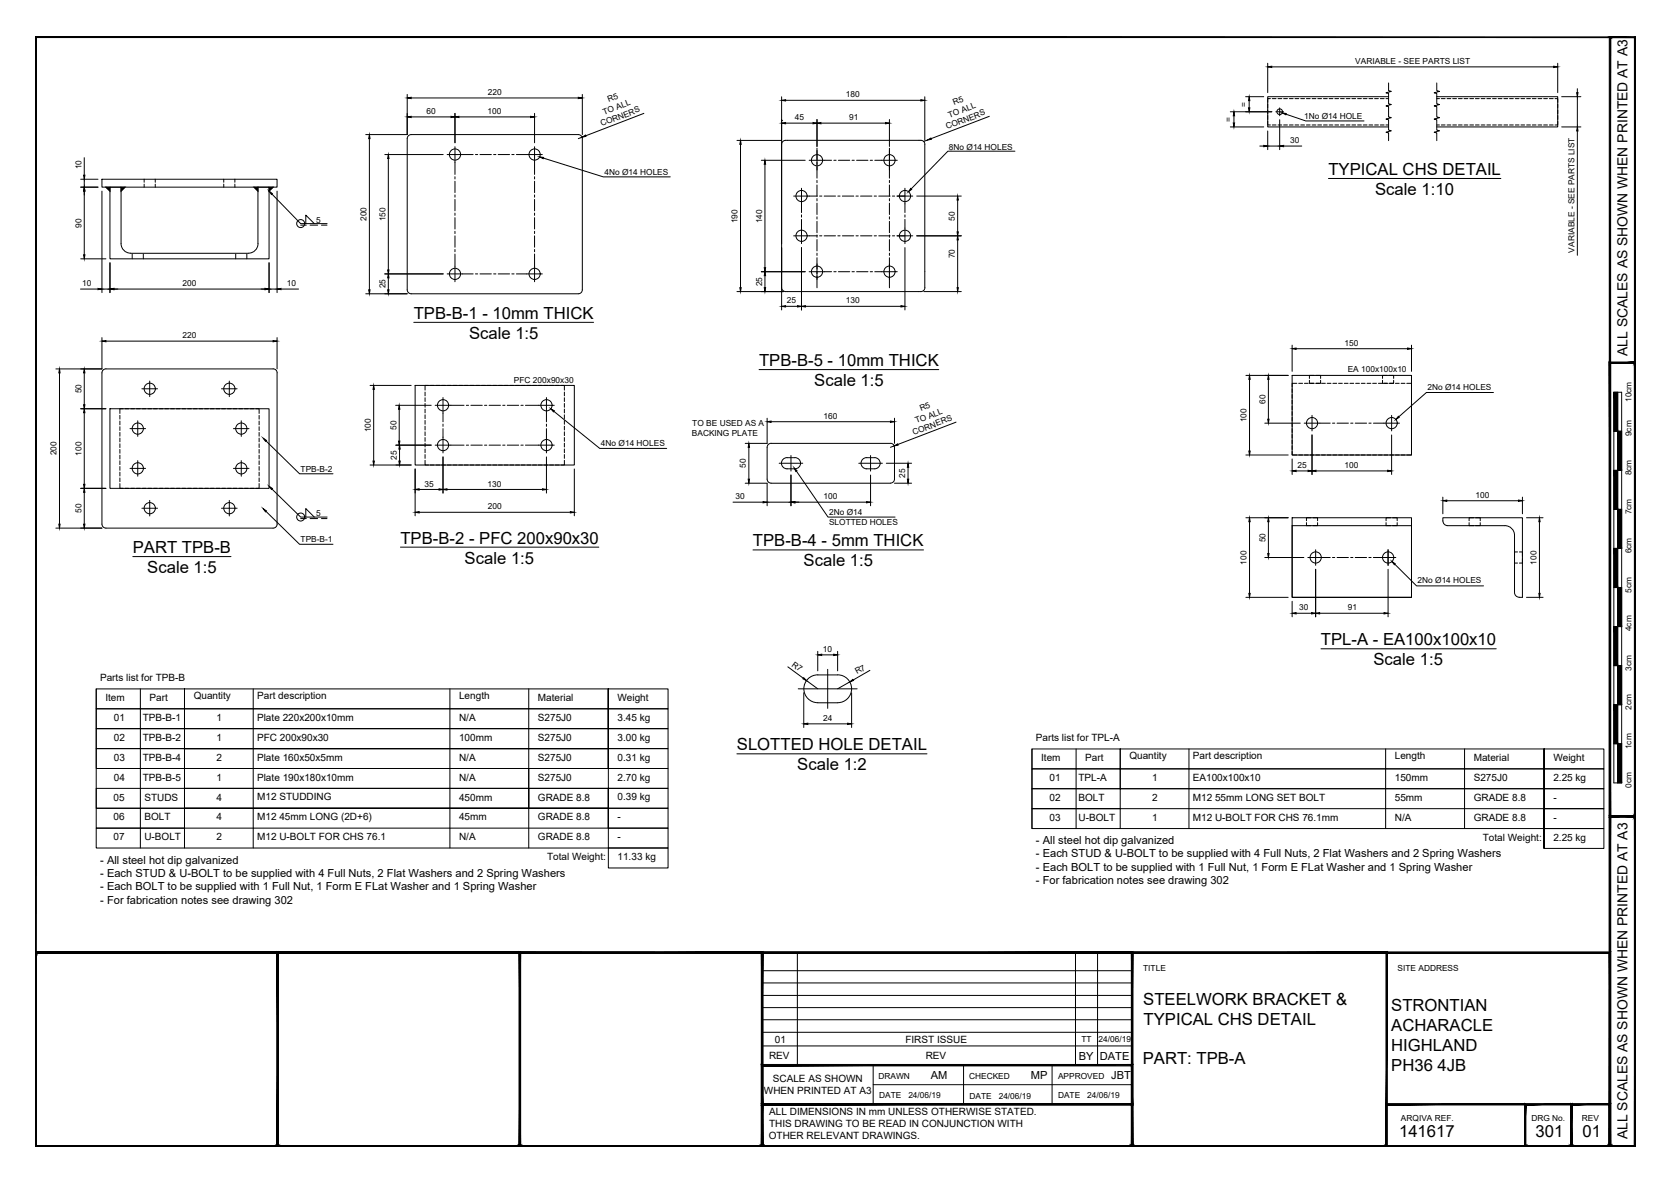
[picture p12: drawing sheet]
<svg xmlns="http://www.w3.org/2000/svg" width="420mm" height="297mm" viewBox="0 0 420 297" stroke-linecap="round" stroke-linejoin="round" font-family="sans-serif">
<!-- layer: PROPOSED OTHER USER 1 -->
<g fill="none" stroke="#000" stroke-width=".25">
<path d="M102.3 34.8v38a1.01 1.01 0 0 0 1 1h42a1.01 1.01 0 0 0 1-1v-38M102.3 34.8a1.01 1.01 0 0 1 1-1h42a1.01 1.01 0 0 1 1 1M196.4 30.3h.1M231.4 35.3h-34a1.01 1.01 0 0 0-1 1v36M231.4 35.3a1.01 1.01 0 0 1 1 1M232.4 36.3v36M348.9 24.3h-30.3v7.6h30.3M361 24.3h30.4v7.6h-30.4M25.6 45h44v2h-44zM26.6 47l1 1M31.4 47l-1 1M63.8 47l1 1"/>
<path d="M68.6 47l-1 1M32.8 63.6a2.4 2.4 0 0 1-2.4-2.4v-14.2h-2.8v18h40v-18h-2.8v14.2a2.36 2.36 0 0 1-2.4 2.4h-29.6M196.4 72.3a1.01 1.01 0 0 0 1 1h34M232.4 72.3a1.01 1.01 0 0 1-1 1M25.6 93.7v38a1.01 1.01 0 0 0 1 1h42M26.6 92.7h42M26.6 92.7a1.01 1.01 0 0 0-1 1M68.6 92.7a1.01 1.01 0 0 1 1 1M69.6 93.7v38M104.3 96.9h40v20h-40zM324.7 94.3h30v20h-30zM27.6 102.7h40v20h-40z"/>
<path d="M193.8 111.4h30M193.8 111.4a1.01 1.01 0 0 0-1 1v8a1.01 1.01 0 0 0 1 1M196.6 115.6l.3-.3a4.8 4.8 0 0 1 3.3-.2 1.41 1.41 0 0 1 1 1.5 1.41 1.41 0 0 1-1.4 1.2h-2a1.41 1.41 0 0 1-1.3-.8 1.41 1.41 0 0 1 .1-1.4zM217.8 115h2a1.41 1.41 0 0 1 1.4 1.4 1.41 1.41 0 0 1-1.4 1.4h-2M217.8 115a1.41 1.41 0 0 0-1.4 1.4 1.41 1.41 0 0 0 1.4 1.4M223.8 111.4a1.01 1.01 0 0 1 1 1v8a1.01 1.01 0 0 1-1 1h-30M69.6 131.7a1.01 1.01 0 0 1-1 1M324.7 130.1h30v20h-30zM324.7 132.1h30v18h-30zM362.6 130.9a1.2 1.2 0 0 0 1.2 1.2h14.4a2.4 2.4 0 0 1 2.4 2.4v14.4a1.45 1.45 0 0 0 2 1.2v-20h-20v.8M205.5 169.6h5M205.5 169.6a3.5 3.5 0 0 0-3.5 3.5 3.5 3.5 0 0 0 3.5 3.5h5a3.5 3.5 0 0 0 3.5-3.5 3.5 3.5 0 0 0-3.5-3.5"/>
<circle cx="114.3" cy="38.8" r="1.41"/>
<circle cx="134.3" cy="38.8" r="1.41"/>
<circle cx="321.6" cy="28.1" r=".71"/>
<circle cx="201.4" cy="49.3" r="1.41"/>
<circle cx="201.4" cy="59.3" r="1.41"/>
<circle cx="205.3" cy="40.3" r="1.41"/>
<circle cx="223.5" cy="40.3" r="1.41"/>
<circle cx="227.4" cy="49.3" r="1.41"/>
<circle cx="227.4" cy="59.3" r="1.41"/>
<circle cx="114.3" cy="68.8" r="1.41"/>
<circle cx="134.3" cy="68.8" r="1.41"/>
<circle cx="205.3" cy="68.3" r="1.41"/>
<circle cx="223.5" cy="68.3" r="1.41"/>
<circle cx="37.6" cy="97.7" r="1.41"/>
<circle cx="57.6" cy="97.7" r="1.41"/>
<circle cx="34.6" cy="107.7" r="1.41"/>
<circle cx="34.6" cy="117.7" r="1.41"/>
<circle cx="60.6" cy="117.7" r="1.41"/>
<circle cx="60.6" cy="107.7" r="1.41"/>
<circle cx="111.3" cy="101.8" r="1.41"/>
<circle cx="111.3" cy="111.9" r="1.41"/>
<circle cx="137.3" cy="101.8" r="1.41"/>
<circle cx="137.3" cy="111.9" r="1.41"/>
<circle cx="329.7" cy="106.3" r="1.41"/>
<circle cx="349.7" cy="106.3" r="1.41"/>
<circle cx="37.6" cy="127.7" r="1.41"/>
<circle cx="57.6" cy="127.7" r="1.41"/>
<circle cx="330.6" cy="140.1" r="1.41"/>
<circle cx="348.8" cy="140.1" r="1.41"/>
</g>
<!-- layer: PROPOSED OTHER USER 1 - HIDDEN -->
<g fill="none" stroke="#000" stroke-width=".25">
<path d="M116.3 38.8h2.6M119.5 38.8h.5M120.6 38.8h2.9M124 38.8h.6M125.2 38.8h2.8M128.6 38.8h.6M129.8 38.8h2.6M205.3 37.2v3M223.5 37.2v3M318.6 30.5v.9h.6M318.6 26.2v.9M318.6 27.6v1"/>
<path d="M318.6 29v1M319.2 24.8h-.6v.9M319.7 31.4h1M319.7 24.8h1M321.1 31.4h1M321.1 24.8h1M322.6 31.4h.9M322.6 24.8h.9M324 31.4h1M324 24.8h1M325.4 31.4h1M325.4 24.8h1"/>
<path d="M326.9 31.4h.9M326.9 24.8h.9M328.3 31.4h.9M328.3 24.8h.9M329.7 31.4h1M329.7 24.8h1M331.1 31.4h1M331.1 24.8h1M332.6 31.4h.9M332.6 24.8h.9M334 31.4h.9M334 24.8h.9"/>
<path d="M335.4 31.4h1M335.4 24.8h1M336.9 31.4h.9M336.9 24.8h.9M338.3 31.4h.9M338.3 24.8h.9M339.7 31.4h1M339.7 24.8h1M341.2 31.4h.9M341.2 24.8h.9M342.6 31.4h.9M342.6 24.8h.9"/>
<path d="M344 31.4h1M344 24.8h1M345.4 31.4h1M345.4 24.8h1M346.9 31.4h.9M346.9 24.8h.9M348.3 31.4h.6M348.3 24.8h.6M361 31.4h.7M361 24.8h.7M362.2 31.4h.9M362.2 24.8h.9"/>
<path d="M363.6 31.4h1M363.6 24.8h1M365 31.4h1M365 24.8h1M366.5 31.4h.9M366.5 24.8h.9M367.9 31.4h1M367.9 24.8h1M369.3 31.4h1M369.3 24.8h1M370.8 31.4h.9M370.8 24.8h.9"/>
<path d="M372.2 31.4h1M372.2 24.8h1M373.6 31.4h1M373.6 24.8h1M375.1 31.4h.9M375.1 24.8h.9M376.5 31.4h.9M376.5 24.8h.9M377.9 31.4h1M377.9 24.8h1M379.3 31.4h1M379.3 24.8h1"/>
<path d="M380.8 31.4h.9M380.8 24.8h.9M382.2 31.4h.9M382.2 24.8h.9M383.6 31.4h1M383.6 24.8h1M385 31.4h1M385 24.8h1M386.5 31.4h.9M386.5 24.8h.9M387.9 31.4h1M387.9 24.8h1"/>
<path d="M389.3 31.4h1M389.3 24.8h1M390.8 24.8h.6v.9M391.4 30.5v.9h-.6M391.4 26.2v.9M391.4 27.6v1M391.4 29v1M36.2 45v.8M36.2 46.3v.7M39 45v.8M39 46.3v.7M56.2 45v.8"/>
<path d="M56.2 46.3v.7M59 45v.8M59 46.3v.7M114.3 40.8v3M114.3 44.4v.6M114.3 45.6v2.8M114.3 49v.6M114.3 50.1v2.9M114.3 53.6v.5M114.3 54.7v2.9M114.3 58.1v.6M114.3 59.3v2.8"/>
<path d="M134.3 40.8v3M134.3 44.4v.6M134.3 45.6v2.8M134.3 49v.6M134.3 50.1v2.9M134.3 53.6v.5M134.3 54.7v2.9M134.3 58.1v.6M134.3 59.3v2.8M201.4 51.2v2.2M201.4 54v.6M201.4 55.1v2.2"/>
<path d="M203.4 49.3h2M203.4 59.3h2M205.3 40.8v.5M205.3 41.9v2.9M205.3 45.3v.6M205.3 46.5v2.8M205.3 49.9v.6M205.3 51.1v2.8M205.3 54.5v.6M205.3 55.6v2.9M205.3 59.1v.5M206 49.3h.5"/>
<path d="M206 59.3h.5M207.1 49.3h2.9M207.1 59.3h2.9M207.3 40.3h1.7M209.5 40.3h.6M210.5 49.3h.6M210.5 59.3h.6M210.7 40.3h2.8M211.7 49.3h2.8M211.7 59.3h2.8M214.1 40.3h.6M215.1 49.3h.6"/>
<path d="M215.1 59.3h.6M215.3 40.3h2.8M216.2 49.3h2.9M216.2 59.3h2.9M218.7 40.3h.6M219.7 49.3h.5M219.7 59.3h.5M219.8 40.3h1.7M220.8 49.3h2.9M220.8 59.3h2.9M223.5 40.8v.5M223.5 41.9v2.9"/>
<path d="M223.5 45.3v.6M223.5 46.5v2.8M223.5 49.9v.6M223.5 51.1v2.8M223.5 54.5v.6M223.5 55.6v2.9M223.5 59.1v.5M224.2 49.3h.6M224.2 59.3h.6M225.4 49.3h2M225.4 59.3h2M227.4 51.2v2.2"/>
<path d="M227.4 54v.6M227.4 55.1v2.2M33.2 63.8v1.2M36 63.8v1.2M59.2 63.8v1.2M62 63.8v1.2M114.3 62.7v.6M114.3 63.8v3.1M116.3 68.8h2.6M119.5 68.8h.5M120.6 68.8h2.9M124 68.8h.6"/>
<path d="M125.2 68.8h2.8M128.6 68.8h.6M129.8 68.8h2.6M134.3 62.7v.6M134.3 63.8v3.1M205.3 60.2v2.9M205.3 63.6v.6M205.3 64.8v2.8M205.3 68.2v.6M205.3 69.3v3M207.3 68.3h1.7M209.5 68.3h.6"/>
<path d="M210.7 68.3h2.8M214.1 68.3h.6M215.3 68.3h2.8M218.7 68.3h.6M219.8 68.3h1.7M223.5 60.2v2.9M223.5 63.6v.6M223.5 64.8v2.8M223.5 68.2v.6M223.5 69.3v3M106.8 98.5v1M106.8 99.9v1"/>
<path d="M107.7 96.9h-.9v1.1M108.1 96.9h1M109.6 96.9h.9M111 96.9h.9M112.4 96.9h1M113.8 96.9h1M115.3 96.9h.9M116.7 96.9h1M118.1 96.9h1M119.6 96.9h.9M121 96.9h.9M122.4 96.9h1"/>
<path d="M123.9 96.9h.9M125.3 96.9h.9M126.7 96.9h1M128.1 96.9h1M129.6 96.9h.9M131 96.9h.9M132.4 96.9h1M133.8 96.9h1M135.3 96.9h.9M136.7 96.9h1M138.1 96.9h1M139.6 96.9h.9"/>
<path d="M141 96.9h.8v1.1M141.8 98.5v1M141.8 99.9v1M324.7 97.7v1M324.7 99.1v1M325.9 96.3h-1.2v.9M326.4 96.3h.9M327.8 96.3h.9M329 95.6v.7h1.2M330.2 94.3h-1.2v.8M330.7 96.3h.9M330.7 94.3h1.2v.8"/>
<path d="M331.9 95.6v.7h-1.2M332.1 96.3h.9M333.5 96.3h1M334.9 96.3h1M336.4 96.3h.9M337.8 96.3h1M339.2 96.3h1M340.7 96.3h.9M342.1 96.3h.9M343.5 96.3h1M344.9 96.3h1M346.4 96.3h.9"/>
<path d="M347.4 95.6v.7h1.3M348.6 94.3h-1.2v.8M349 94.3h1.2v.8M349.2 96.3h1M350.2 95.6v.7h-1.2M350.7 96.3h.9M352.1 96.3h.9M353.5 96.3h1.2v.9M354.7 97.7v1M354.7 99.1v1M30.1 104.4v.9M30.1 105.8v1"/>
<path d="M30.1 107.2v1M30.1 108.7v.9M30.1 110.1v.9M30.1 111.5v1M30.1 112.9v1M30.1 114.4v.9M30.1 115.8v1M30.1 117.2v1M30.1 118.7v.9M31 102.7h-.9v1.2M31.4 102.7h1M32.9 102.7h.9"/>
<path d="M34.3 102.7h.9M35.7 102.7h1M37.2 102.7h.9M38.6 102.7h.9M40 102.7h1M41.4 102.7h1M42.9 102.7h.9M44.3 102.7h.9M45.7 102.7h1M47.1 102.7h1M48.6 102.7h.9M50 102.7h1"/>
<path d="M51.4 102.7h1M52.9 102.7h.9M54.3 102.7h1M55.7 102.7h1M57.2 102.7h.9M58.6 102.7h.9M60 102.7h1M61.4 102.7h1M62.9 102.7h.9M64.3 102.7h.8v1.2M65.1 104.4v.9M65.1 105.8v1"/>
<path d="M65.1 107.2v1M65.1 108.7v.9M65.1 110.1v.9M65.1 111.5v1M65.1 112.9v1M65.1 114.4v.9M65.1 115.8v1M65.1 117.2v1M65.1 118.7v.9M106.8 115.7v1.2h.9M106.8 101.4v.9M106.8 102.8v1"/>
<path d="M106.8 104.2v1M106.8 105.7v.9M106.8 107.1v1M106.8 108.5v1M106.8 110v.9M106.8 111.4v.9M106.8 112.8v1M106.8 114.2v1M108.1 116.9h1M109.6 116.9h.9M111 116.9h.9M111.3 103.8v2.2"/>
<path d="M111.3 106.6v.5M111.3 107.7v2.2M112.4 116.9h1M113.3 101.9h3.3M113.3 111.9h3.3M113.8 116.9h1M115.3 116.9h.9M116.7 116.9h1M117.2 101.9h.6M117.2 111.9h.6M118.1 116.9h1M118.3 101.9h2.9"/>
<path d="M118.3 111.9h2.9M119.6 116.9h.9M121 116.9h.9M121.8 101.9h.5M121.8 111.9h.5M122.4 116.9h1M122.9 101.9h2.9M122.9 111.9h2.9M123.9 116.9h.9M125.3 116.9h.9M126.3 101.9h.6M126.3 111.9h.6"/>
<path d="M126.7 116.9h1M127.5 101.9h2.8M127.5 111.9h2.8M128.1 116.9h1M129.6 116.9h.9M130.9 101.9h.6M130.9 111.9h.6M131 116.9h.9M132 101.9h3.4M132 111.9h3.4M132.4 116.9h1M133.8 116.9h1"/>
<path d="M135.3 116.9h.9M136.7 116.9h1M137.3 103.8v2.2M137.3 106.6v.5M137.3 107.7v2.2M138.1 116.9h1M139.6 116.9h.9M141.8 115.7v1.2h-.8M141.8 101.4v.9M141.8 102.8v1M141.8 104.2v1M141.8 105.7v.9"/>
<path d="M141.8 107.1v1M141.8 108.5v1M141.8 110v.9M141.8 111.4v.9M141.8 112.8v1M141.8 114.2v1M324.7 113.4v.9h1.2M324.7 100.6v.9M324.7 102v1M324.7 103.4v1M324.7 104.9v.9M324.7 106.3v1"/>
<path d="M324.7 107.7v1M324.7 109.2v.9M324.7 110.6v.9M324.7 112v1M326.4 114.3h.9M327.8 114.3h.9M329.2 114.3h1M330.7 114.3h.9M331.7 106.3h2.6M332.1 114.3h.9M333.5 114.3h1M334.8 106.3h.6"/>
<path d="M334.9 114.3h1M336 106.3h2.8M336.4 114.3h.9M337.8 114.3h1M339.2 114.3h1M339.4 106.3h.6M340.6 106.3h2.8M340.7 114.3h.9M342.1 114.3h.9M343.5 114.3h1M344 106.3h.6M344.9 114.3h1"/>
<path d="M345.1 106.3h2.7M346.4 114.3h.9M347.8 114.3h.9M349.2 114.3h1M350.7 114.3h.9M352.1 114.3h.9M354.7 113.4v.9h-1.2M354.7 100.6v.9M354.7 102v1M354.7 103.4v1M354.7 104.9v.9M354.7 106.3v1"/>
<path d="M354.7 107.7v1M354.7 109.2v.9M354.7 110.6v.9M354.7 112v1M30.1 121.5v1.2h.9M30.1 120.1v1M31.4 122.7h1M32.9 122.7h.9M34.3 122.7h.9M35.7 122.7h1M37.2 122.7h.9M38.6 122.7h.9"/>
<path d="M40 122.7h1M41.4 122.7h1M42.9 122.7h.9M44.3 122.7h.9M45.7 122.7h1M47.1 122.7h1M48.6 122.7h.9M50 122.7h1M51.4 122.7h1M52.9 122.7h.9M54.3 122.7h1M55.7 122.7h1"/>
<path d="M57.2 122.7h.9M58.6 122.7h.9M60 122.7h1M61.4 122.7h1M62.9 122.7h.9M65.1 121.5v1.2h-.8M65.1 120.1v1M328.3 131.3v.8h1.2M329.5 130.1h-1.2v.8M329.9 130.1h1.2v.8M331.1 131.3v.8h-1.2M348.3 131.3v.8h1.2"/>
<path d="M349.5 130.1h-1.2v.8M349.9 130.1h1.2v.8M351.1 131.3v.8h-1.2M369.2 131.3v.8h1.1M370.3 130.1h-1.1v.8M370.8 130.1h1.2v.8M372 131.3v.8h-1.2M381.3 138.7h-.7v1.2M381.8 138.7h.8v1.2M332 140.1h2.3M334.8 140.1h.6M336 140.1h2.8"/>
<path d="M339.4 140.1h.6M340.6 140.1h2.8M344 140.1h.6M345.1 140.1h2.3M380.6 140.4v1.1h.7M382.6 140.4v1.1h-.8"/>
</g>
<!-- layer: TEXT AND DIMENSIONS -->
<g fill="none" stroke="#000" stroke-width=".25">
<path d="M318.6 15.9v7.4M319.6 16.8h70.8M391.4 15.9v7.4M21.2 39.6v4.4M92.8 34.8v38M96.7 38.8h14.7M97.6 39.8v28M102.3 23.7v10.1h-10.4M103.3 24.6h42M103.3 29.4h10M112.4 38.8h3.9M114.3 28.5v7.4"/>
<path d="M114.3 36.9v3.9M115.3 29.4h18M132.4 38.8h3.9M134.3 28.5v7.4M134.3 36.9v3.9M136.6 39.7l15 4.8h16.8M146.3 34.5l-1 .3M146.3 23.7v10.1M161.8 28.5l-14.6 5.6M185.2 35.3h11.1M186.1 36.3v36M196.4 24.3v37"/>
<path d="M197.4 30.9h6.9M197.4 25.2h34M205.3 30v6.8M205.3 37.8v4.9M206.3 30.9h16.2M223.5 30v6.8M223.5 37.8v4.9M232.4 24.3v11M233.1 35.2l-1 .4M248.6 29.2l-14.6 5.6M255 38h-16.8l-9.2 9.5M309.2 31.9h8.4"/>
<path d="M309.2 28.1h10.4M310.1 29.1v1.8M313 24.3h4.6M313.9 25.3v1.8M316.6 36.7h1M318.6 32.9v4.7M318.6 36.7h3M320.6 28.1h1.9M321.6 27.1v2M321.6 30.1v7.5M322.6 36.7h4.5M323.2 28.7l4.9 1.7h14.7"/>
<path d="M348.9 20.8v2l.7 .2-1.3 .3 .6 .2v2.6l.7 .2-1.3 .3 .6 .2v2.6l.7 .2-1.3 .3 .6 .2v2.6l.7 .2-1.3 .3 .6 .2v1.9M361 20.8v2l.7 .2-1.3 .3 .6 .2v2.6l.7 .2-1.3 .3 .6 .2v2.6l.7 .2-1.3 .3 .6 .2v2.6l.7 .2-1.3 .3 .6 .2v1.9M392.4 24.3h4.9M392.4 31.9h4.9M396.4 22.3v1M396.4 24.3v7.6M396.4 32.9v31.3M20.3 47h4.3M20.3 45h4.3M21.2 45v2M21.2 48v16M25.6 48v25.5"/>
<path d="M68.3 48.7l7.3 7.5h6.6M69.6 48v25.5M75.6 56.6h1.4M76.8 56.2v-2.1l2.2 2.1M77.9 56.6h1.9M80.8 56.6h1.4M191.3 40.3h11M192.2 41.3v26M199.4 59.3h4M199.4 49.3h4M201.4 47.3v3.9M201.4 57.3v3.9"/>
<path d="M203.3 40.3h4M221.5 40.3h4M225.5 59.3h3.9M225.5 49.3h3.9M227.4 47.3v3.9M227.4 57.3v3.9M230.4 59.3h11.2M230.4 49.3h11.2M240.7 50.3v8M333.8 44.9h43.4M20.2 72.6h4.4M20.3 65h6.3"/>
<path d="M25.6 72.6h2M27.6 66v7.5M28.6 72.6h38M67.6 72.6h2M67.6 66v7.5M70.6 72.6h4.4M91.9 73.8h10.4M96.7 68.8h14.7M97.6 69.8v3M112.4 68.8h3.9M114.3 66.9v3.9M132.4 68.8h3.9"/>
<path d="M134.3 66.9v3.9M185.2 73.3h11.7M191.3 68.3h11M192.2 69.3v3M196.4 62.2v15.7M197.4 77h3M201.4 62.2v15.7M202.4 77h24M203.3 68.3h4M205.3 66.3v3.9M221.5 68.3h4M223.5 66.3v3.9"/>
<path d="M227.4 62.2v15.7M232.2 73.3h9.4M240.7 60.3v12M15 93.7v38M21.2 93.7v8M25.6 84.8v7.9h-11.6M26.6 85.7h42M35.7 97.7h3.9M37.6 95.8v3.9M55.7 97.7h3.9M57.6 95.8v3.9M69.6 84.8v7.9"/>
<path d="M93 96.9h10.3M93.9 97.9v18M104 81h45.2M111.3 99.9v3.9M137.3 99.9v3.9M190.7 92.9h45.2M313.1 94.3h10.6M314 95.3v18M318.7 95.3v10M324.7 86.7v6.6M325.7 87.6h28M354.7 86.7v6.6"/>
<path d="M375.3 98.6h-16.9l-6.9 6.2M20.3 102.7h6.3M21.2 103.7v18M32.7 107.7h3.9M32.7 117.7h3.9M34.6 105.7v4M34.6 115.8v3.9M58.7 107.7h3.9M58.7 117.7h3.9M60.6 105.7v4M60.6 115.8v3.9M66.8 110.8l8.5 8.3h8.4"/>
<path d="M93 116.9h10.3M99.4 101.9h9M99.4 111.9h9M100.3 102.8v8M100.4 112.9v3M104.3 117.9v11.7M109.4 101.9h3.9M109.4 111.9h3.9M111.3 109.9v3.9M111.3 114.8v9.1M135.4 101.9h3.9M135.4 111.9h3.9"/>
<path d="M137.3 109.9v3.9M137.3 114.8v9.1M139.2 103.4l11.5 9.3h16.8M144.3 117.9v11.7M188.2 112.4v8M192.8 105.1v6.3h-5.5M193.8 106h30M195.8 116.4h5.9M198.8 114.5v3.9M198.8 119.4v7.7M200.1 118.4l8 11.5h16.8M215.8 116.4h5.9"/>
<path d="M218.8 114.5v3.9M218.8 119.4v7.7M222.7 116.4h6.4M224.7 112.1l-.9 .3M224.8 105.1v6.3M228.2 117.4v3M240.2 106.1l-14.6 5.6M313.1 114.3h10.6M317.8 106.3h8.9M324.7 115.3v3.9M325.7 118.3h3M327.7 106.3h4"/>
<path d="M329.7 104.4v3.9M329.7 109.3v9.9M330.7 118.3h18M347.8 106.3h3.9M349.7 104.4v3.9M349.7 109.3v9.9M14 132.7h11.6M20.3 122.7h6.3M21.2 123.7v8M33.4 139.9h24.6M35.7 127.7h3.9M37.6 125.8v3.9"/>
<path d="M55.7 127.7h3.9M57.6 125.8v3.9M66.8 128.5l8.5 8.3h8.4M68.3 122.9l7.3 7h6.6M75.6 130.3h1.4M76.8 129.9v-2.1l2.2 2.1M77.9 130.3h1.9M80.8 130.3h1.4M100.6 137.5h49.9M105.3 123h5M105.3 128.7h38M112.3 123h24"/>
<path d="M184.2 126.2h7.6M187.3 121.4h5.5v5.7M189.2 138.2h42.9M192.8 126.2h6M199.8 126.2h18M224.8 121.4h4.3M313.1 130.1h10.6M314 131.1v18M318.7 131.1v8M330.6 138.2v3.9M348.8 138.2v3.9M362.6 124.9v4.2"/>
<path d="M363.6 125.8h18M382.6 124.9v4.2M383.6 130.1h4.2M386.8 131.1v18M313.1 150.1h10.6M317.8 140.1h9.8M324.7 151.1v3.9M325.7 154.1h3.9M328.6 140.1h4M330.6 143.1v11.9M331.6 154.1h16.2M345.2 140.1h5.6"/>
<path d="M348.8 143.1v11.9M350.5 141.8l5.5 5.4h16.8M383.6 150.1h4.2M24.2 173.1v30M35.3 173.1v40M46.4 178.1h106.5M63.6 173.1v40M113.1 173.1v40M132.9 173.1v40M152.9 173.1h-106.5v5h-22.2v-5h22.2v10M152.9 178.1h-128.7v5h22.2M152.9 178.1v15"/>
<path d="M152.9 173.1v20M152.9 173.1h15v5h-15zM152.9 178.1h15v5h-15zM198 167.6l3.9 2.8M200.6 173.1h14.8M202 174.1v8.7M202.7 171l2.8 2.1M205.5 163.7v4.9M206.5 164.6h3M208 168.2v9.8M210.5 163.7v4.9M213.5 171.4l-3 1.7"/>
<path d="M214 174.1v8.7M218.6 168.5l-4.2 2.4M331.9 163h44.1M46.4 183.1v5h-22.2v-5h128.7M46.4 188.1h106.5h-106.5M46.4 188.1v25M46.4 198.1h106.5M46.4 183.1h106.5M46.4 188.1h106.5M152.9 198.1h-128.7v5h128.7M152.9 188.1h-128.7v5h22.2M152.9 183.1h15v5h-15z"/>
<path d="M152.9 188.1h15v5h-15zM152.9 198.1h15v5h-15zM152.9 193.1h-106.5h106.5M152.9 193.1h15v5h-15zM152.9 198.1v10M185.2 189.4h47.7M203 181.9h10M259.3 193.2h128.7h-106.5v5h-22.2zM259.3 188.2v20M270.4 188.2v20M281.5 198.2v5h-22.2v-5h128.7M281.5 198.2h106.5"/>
<path d="M298.8 188.2v20M348.2 188.2v20M368 188.2v20M388 188.2h-106.5v5h-22.2v-5h22.2v10M388 188.2v15zM388 188.2v15M388 188.2h15v5h-15zM388 193.2h15v5h-15zM388 198.2h15v5h-15zM388 188.2v25M46.4 203.1h-22.2v5h128.7M46.4 208.1h-22.2v5h128.7"/>
<path d="M152.9 203.1h-106.5h106.5M152.9 203.1v5v-5M152.9 213.1h15v5h-15zM152.9 203.1h15v5h-15zM152.9 208.1h15v5h-15zM259.3 203.2h22.2v5h-22.2zM281.5 203.2h106.5M281.5 208.2h106.5M388 208.2h15v5h-15zM388 203.2v5h15v-5h-15v5"/>
<circle cx="75.6" cy="56.2" r="1.01"/>
<circle cx="75.6" cy="129.9" r="1.01"/>
</g>
<g fill="#000" stroke="#000" stroke-width=".25">
<path d="M318.6 16.8l1-.2v.4zM390.4 16.6l1 .2-1 .2zM92.8 33.8l.2 1h-.3zM97.6 38.8l.2 1h-.4zM102.3 24.6l1-.2v.4zM102.3 29.4l1-.2v.3zM113.3 29.2l1 .2-1 .1zM114.3 29.4l1-.2v.3zM133.3 29.2l1 .2-1 .1zM135.6 39.4l1 .2-.1 .3zM145.3 24.4l1 .2-1 .2zM146.3 34.5l.8-.5 .1 .3z"/>
<path d="M186.1 35.3l.2 1h-.4zM196.4 30.9l1-.1v.3zM196.4 25.2l1-.1v.3zM204.3 30.8l1 .1-1 .2zM205.3 30.9l1-.1v.3zM222.5 30.8l1 .1-1 .2zM231.4 25.1l1 .1-1 .2zM233.1 35.2l.8-.5 .1 .3zM310.1 28.1l.1 1h-.3zM309.9 30.9h.3l-.1 1zM313.7 27.1h.4l-.2 1zM313.9 24.3l.2 1h-.4z"/>
<path d="M317.6 36.5l1 .2-1 .2zM321.6 36.7l1-.2v.4zM322.2 28.4l1 .1-.1 .4zM396.2 23.3h.3l-.1 1zM396.4 31.9l.1 1h-.3zM21.2 47l.1 1h-.3zM21 44h.3l-.1 1zM67.6 48l.8 .6-.2 .3zM192.2 40.3l.2 1h-.3zM228.9 47.3l.2 .3-.8 .6zM240.5 58.3h.3l-.1 1zM240.7 49.3l.1 1h-.3z"/>
<path d="M21 64h.3l-.1 1zM24.6 72.5l1 .1-1 .2zM27.6 72.6l1-.1v.3zM66.6 72.5l1 .1-1 .2zM69.6 72.6l1-.1v.3zM92.7 72.8h.3l-.2 1zM97.6 68.8l.2 1h-.4zM97.4 72.8h.4l-.2 1zM97.4 67.8h.4l-.2 1zM185.9 72.3h.4l-.2 1zM192.2 68.3l.2 1h-.3zM192.1 72.3h.3l-.2 1z"/>
<path d="M192.1 67.3h.3l-.2 1zM196.4 77l1-.2v.4zM200.4 76.8l1 .2-1 .2zM201.4 77l1-.2v.4zM226.4 76.8l1 .2-1 .2zM240.7 59.3l.1 1h-.3zM240.5 72.3h.3l-.1 1zM15 92.7l.1 1h-.3zM21.2 92.7l.1 1h-.3zM25.6 85.7l1-.1v.3zM68.6 85.6l1 .1-1 .2zM93.9 96.9l.2 1h-.4z"/>
<path d="M314 94.3l.2 1h-.4zM318.7 94.3l.2 1h-.3zM324.7 87.6l1-.1v.3zM353.7 87.5l1 .1-1 .2zM21.2 102.7l.1 1h-.3zM21 101.7h.3l-.1 1zM66.1 110.1l.9 .6-.3 .2zM93.7 115.9h.4l-.2 1zM100.1 110.8h.4l-.2 1.1zM100.3 101.9l.2 .9h-.4zM100.4 111.9l.2 1h-.4zM100.2 115.9h.4l-.2 1z"/>
<path d="M138.4 102.7l.9 .5-.2 .3zM188.2 111.4l.1 1h-.3zM192.8 106l1-.2v.4zM199.6 117.6l.7 .7-.3 .2zM223.8 105.8l1 .2-1 .2zM224.7 112.1l.9-.6 .1 .4zM228.2 116.4l.2 1h-.4zM313.8 113.3h.4l-.2 1zM318.6 105.3h.3l-.2 1zM324.7 118.3l1-.1v.3zM328.7 118.2l1 .1-1 .2zM329.7 118.3l1-.1v.3z"/>
<path d="M348.7 118.2l1 .1-1 .2zM351.4 104.6l.2 .3-.8 .5zM14.8 131.7h.3l-.1 1zM21 121.7h.3l-.1 1zM21.2 122.7l.1 1h-.3zM21 131.7h.3l-.1 1zM66.1 127.8l.9 .6-.3 .2zM67.6 122.2l.9 .6-.3 .2zM104.3 123l1-.2v.4zM104.3 128.7l1-.1v.3zM110.3 122.8l1 .2-1 .2zM111.3 123l1-.2v.4z"/>
<path d="M136.3 122.8l1 .2-1 .2zM143.3 128.6l1 .1-1 .2zM188 120.4h.3l-.1 1zM191.8 126l1 .2-1 .2zM198.8 126.2l1-.2v.4zM217.8 126l1 .2-1 .2zM228 120.4h.4l-.2 1zM314 130.1l.2 1h-.4zM318.7 130.1l.2 1h-.3zM318.6 139.1h.3l-.2 1zM362.6 125.8l1-.1v.3zM381.6 125.7l1 .1-1 .2z"/>
<path d="M386.8 130.1l.2 1h-.3zM313.8 149.1h.4l-.2 1zM324.7 154.1l1-.2v.4zM329.6 153.9l1 .2-1 .2zM330.6 154.1l1-.2v.4zM347.8 153.9l1 .2-1 .2zM349.8 141.1l.8 .6-.2 .2zM386.7 149.1h.3l-.2 1zM202 170.3l.7 .7-.9-.4zM205.5 164.6l1-.2v.3zM209.5 164.4l1 .2-1 .1zM213.5 171.4l.8-.7 .2 .3z"/>
<path d="M202 181.9l1-.2v.4zM213 181.7l1 .2-1 .2z"/>
</g>
<!-- layer: PROPOSED OTHER USER 1 -->
<path d="M26.6 47h1v1zM30.4 47h1l-1 1zM63.8 47h1v1zM67.6 47h1l-1 1z" fill="#000" stroke="#000" stroke-width=".25"/>
<!-- layer: 0 -->
<g fill="none" stroke="#000" stroke-width=".25">
<path d="M405.5 98.6h2v98.1h-2zM406.5 98.6v98.1M405.5 118.2h2M405.5 108.4h2M405.5 137.8h2M405.5 128h2M405.5 157.5h2M405.5 147.7h2M405.5 177.1h2M405.5 167.3h2M405.5 186.9h2M200.4 239.4v28.3"/>
<path d="M270.3 239.4v28.3M275.8 239.4v28.3M191.5 250.1h93M191.5 247h93M191.5 243.9h93M191.5 256.3h93M191.5 253.2h93M191.5 259.4h93M191.5 262.8h93M219.4 267.7v9.8M219.4 272.6h65.1M242.1 267.7v9.8"/>
<path d="M264.4 267.7v9.8"/>
</g>
<g fill="#000" stroke="#000" stroke-width=".25">
<path d="M8.9 9.3l.2 .1h401.6zM8.9 9.3h402l-.2 .1z"/>
<path d="M404.4 9.3l.3 .1zM404.4 9.3l.3 .1-.3 278.6zM404.7 9.4l-.3 278.6 .3-.1zM404.4 288l.3-.1z"/>
<path d="M404.6 9.3l.1 .1h6zM404.6 9.3h6.3l-.2 .1z"/>
<path d="M410.7 9.4v278.5l.2-278.6zM410.9 9.3v278.7l-.2-.1z"/>
<path d="M410.7 9.4v278.5l.2-278.6zM410.9 9.3v278.7l-.2-.1z"/>
<path d="M404.4 91l.3 .3 6.2-.3zM404.7 91.3l6.2-.3-.2 .3zM410.9 91l-.2 .3z"/>
<path d="M404.4 91l.3 114v-113.7zM404.4 91l.3 114-.3 .3z"/>
<path d="M405.5 98.6l1 9.8v-9.8zM405.5 98.6l1 9.8h-1z"/>
<path d="M410.9 91.1l-.2 .2 .2 113.9zM410.7 91.3l.2 113.9-.2-.2zM410.7 205l.2 .3zM404.7 205h6l.2 .3zM404.7 205l-.3 .3h6.5z"/>
<path d="M405.5 118.2l1 9.8v-9.8zM405.5 118.2l1 9.8h-1z"/>
<path d="M406.5 108.4l1 9.8v-9.8zM406.5 108.4l1 9.8h-1z"/>
<path d="M405.5 137.8l1 9.8v-9.8zM405.5 137.8l1 9.8h-1z"/>
<path d="M406.5 128l1 9.8v-9.8zM406.5 128l1 9.8h-1z"/>
<path d="M405.5 157.5l1 9.8v-9.8zM405.5 157.5l1 9.8h-1z"/>
<path d="M406.5 147.6l1 9.9v-9.9zM406.5 147.6l1 9.9h-1z"/>
<path d="M405.5 177.1l1 9.8v-9.8zM405.5 177.1l1 9.8h-1z"/>
<path d="M406.5 167.3l1 9.8v-9.8zM406.5 167.3l1 9.8h-1z"/>
<path d="M406.5 186.9l1 9.8v-9.8zM406.5 186.9l1 9.8h-1z"/>
<path d="M404.4 205l.3 .3 6.2-.3zM404.7 205.3l6.2-.3-.2 .3zM410.9 205l-.2 .3z"/>
<path d="M410.9 205.1l-.2 .2 .2 82.7zM410.7 205.3l.2 82.7-.2-.1zM410.7 287.9l.2 .1z"/>
<path d="M8.9 239.2l.2 .4zM8.9 239.2l395.5 .4h-395.3zM8.9 239.2l395.5 .4 .3-.4z"/>
<path d="M9.1 239.6h60.5l.3-.4zM8.9 239.2h61l-60.8 .4zM8.9 239.2l.2 .4z"/>
<path d="M69.9 239.6h60.6l.3-.4zM69.6 239.2h61.2l-60.9 .4zM69.6 239.2l.3 48.7v-48.3zM69.6 239.2l.3 48.7-.3 .1zM69.6 288l.3-.1z"/>
<path d="M130.8 239.6h60.5l.4-.4zM130.5 239.2h61.2l-60.9 .4zM130.5 239.2l.3 48.7v-48.3zM130.5 239.2l.3 48.7-.3 .1zM130.5 288l.3-.1z"/>
<path d="M191.7 239.6h92.6l.4-.4zM191.3 239.2h93.4l-93 .4zM191.3 239.2l.4 48.7v-48.3zM191.3 239.2l.4 48.7-.4 .1zM191.3 288l.4-.1z"/>
<path d="M284.7 239.6h63.6l.3-.4zM284.3 239.2h64.3l-63.9 .4zM284.3 239.2l.4 48.7v-48.3zM284.3 239.2l.4 48.7-.4 .1zM284.3 288l.4-.1z"/>
<path d="M404.7 239.2l-.3 .4 .3 48.4zM404.4 239.6l.3 48.4-.3-.1zM404.4 287.9l.3 .1z"/>
<path d="M191.3 277.3l.4 .4 93-.4zM191.7 277.7l93-.4-.4 .4zM284.7 277.3l-.4 .4 .4 10.3zM284.3 277.7l.4 10.3-.4-.1zM284.3 287.9l.4 .1z"/>
<path d="M191.3 277.7h93.4l-.4-.4zM191.3 277.7l.4-.4h92.6zM191.3 267.5v10.2l.4-.4zM191.3 267.5l.4 .4v9.4zM191.3 267.5l.4 .4 93-.4zM191.7 267.9l93-.4-.4 .4zM284.7 267.5l-.4 .4 .4 9.8zM284.3 267.9l.4 9.8-.4-.4z"/>
<path d="M383.1 277.3l.3 .4 11.7-.4zM383.4 277.7l11.7-.4-.4 .4zM394.7 277.7l.4 10.3v-10.7zM394.7 277.7l.4 10.3-.4-.1zM394.7 287.9l.4 .1z"/>
<path d="M348.5 277.7h34.8v-.4zM348.5 277.3h34.8l-34.8 .4z"/>
<path d="M394.7 277.3l.4 .4 9.6-.4zM395.1 277.7l9.6-.4-.3 .4zM404.7 277.3l-.3 .4 .3 10.3zM404.4 277.7l.3 10.3-.3-.1zM404.4 287.9l.3 .1z"/>
<path d="M9.1 9.4l-.2 278.6 .2-.1zM8.9 9.3l.2 .1-.2 278.6z"/>
<path d="M9.1 239.6l-.2 48.4 .2-.1zM8.9 239.4l.2 .2-.2 48.4z"/>
<path d="M9.1 287.9l60.7 .1-.2-.1zM9.1 287.9l60.7 .1h-60.9z"/>
<path d="M69.6 287.9l.3 .1zM69.9 239.2v48.8l-.3-.1zM69.9 239.2l-.3 .4v48.3z"/>
<path d="M69.9 287.9l60.7 .1-.1-.1zM69.9 287.9l60.7 .1h-60.8z"/>
<path d="M130.5 287.9l.3 .1zM130.8 239.2v48.8l-.3-.1zM130.8 239.2l-.3 .4v48.3z"/>
<path d="M130.8 287.9l60.7 .1-.2-.1zM130.8 287.9l60.7 .1h-60.9z"/>
<path d="M191.3 287.9l.4 .1zM191.7 239.2v48.8l-.4-.1zM191.3 239.6v48.3l.4-48.7z"/>
<path d="M191.7 287.9l92.8 .1-.2-.1zM191.7 287.9l92.8 .1h-93z"/>
<path d="M284.3 287.9l.4 .1zM284.7 239.2v48.8l-.4-.1zM284.7 239.2l-.4 .4v48.3z"/>
<path d="M191.5 288h93l-.2-.1zM191.5 288l.2-.1h92.6zM191.3 288l.4-.1zM191.7 277.7v10.2l-.4 .1zM191.3 277.3v10.7l.4-10.3z"/>
<path d="M284.7 287.9l63.8 .1-.2-.1zM284.7 287.9l63.8 .1h-64z"/>
<path d="M348.3 287.9l.3 .1zM348.6 239.2v48.8l-.3-.1zM348.6 239.2l-.3 .4v48.3z"/>
<path d="M383.3 288h11.6l-.2-.1zM383.4 287.9h11.3l-11.4 .1zM383.1 288l.3-.1zM383.4 277.7v10.2l-.3 .1zM383.1 277.3v10.7l.3-10.3z"/>
<path d="M8.9 288h395.7l-.2-.1zM8.9 288l.2-.1h395.3zM8.9 239.4v48.6l.2-.1zM8.9 239.4l.2 .2v48.3z"/>
<path d="M394.9 288h9.7l-.2-.1zM394.9 288l.2-.1h9.3zM394.7 288l.4-.1zM395.1 277.7v10.2l-.4 .1zM394.7 277.3v10.7l.4-10.3z"/>
<path d="M9.1 287.9l401.8 .1-.2-.1zM9.1 287.9l401.8 .1h-402z"/>
<path d="M404.7 287.9l6.2 .1-.2-.1zM404.7 287.9l6.2 .1h-6.3z"/>
<path d="M404.6 288h6.3l-.2-.1zM404.7 287.9h6l-6.1 .1zM404.4 288l.3-.1zM404.7 205.3v82.6l-.3 .1zM404.4 205v83l.3-82.7z"/>
</g>
<g font-size="4.2">
<text x="333.8" y="44">TYPICAL CHS DETAIL</text>
<text x="345.6" y="49">Scale 1:10</text>
<text x="104" y="80.1">TPB-B-1 - 10mm THICK</text>
<text x="117.9" y="85.2">Scale 1:5</text>
<text x="190.7" y="92">TPB-B-5 - 10mm THICK</text>
<text x="204.6" y="97">Scale 1:5</text>
<text x="100.6" y="136.6">TPB-B-2 - PFC 200x90x30</text>
<text x="189.2" y="137.3">TPB-B-4 - 5mm THICK</text>
<text x="33.4" y="139">PART TPB-B</text>
<text x="116.8" y="141.6">Scale 1:5</text>
<text x="201.9" y="142.3">Scale 1:5</text>
<text x="37" y="144">Scale 1:5</text>
<text x="331.9" y="162.2">TPL-A - EA100x100x10</text>
<text x="345.2" y="167.2">Scale 1:5</text>
<text x="185.2" y="188.6">SLOTTED HOLE DETAIL</text>
<text x="200.3" y="193.6">Scale 1:2</text>
<text x="287.3" y="252.5">STEELWORK BRACKET &amp;</text>
<text x="287.4" y="257.5">TYPICAL CHS DETAIL</text>
<text x="349.6" y="254">STRONTIAN</text>
<text x="349.6" y="259.1">ACHARACLE</text>
<text x="287.2" y="267.5">PART: TPB-A</text>
<text x="349.6" y="264.1">HIGHLAND</text>
<text x="349.6" y="269.2">PH36 4JB</text>
<text x="351.6" y="285.7">141617</text>
<text x="385.9" y="285.7">301</text>
<text x="397.7" y="285.7">01</text>
</g>
<g font-size="3.5">
<text x="409" y="89.4" transform="rotate(-90 409 89.4)">ALL SCALES AS SHOWN WHEN PRINTED AT A3</text>
<text x="409" y="286.3" transform="rotate(-90 409 286.3)">ALL SCALES AS SHOWN WHEN PRINTED AT A3</text>
</g>
<g font-size="2.8">
<text x="260.3" y="212.1">- All steel hot dip galvanized</text>
<text x="260.3" y="215.5">- Each STUD &amp; U-BOLT to be supplied with 4 Full Nuts, 2 Flat Washers and 2 Spring Washers</text>
<text x="25.2" y="217">- All steel hot dip galvanized</text>
<text x="25.2" y="220.4">- Each STUD &amp; U-BOLT to be supplied with 4 Full Nuts, 2 Flat Washers and 2 Spring Washers</text>
<text x="260.3" y="218.8">- Each BOLT to be supplied with 1 Full Nut, 1 Form E FLat Washer and 1 Spring Washer</text>
<text x="25.2" y="223.7">- Each BOLT to be supplied with 1 Full Nut, 1 Form E FLat Washer and 1 Spring Washer</text>
<text x="25.2" y="227.1">- For fabrication notes see drawing 302</text>
<text x="260.3" y="222.2">- For fabrication notes see drawing 302</text>
<text x="271.1" y="266.3">BY</text>
<text x="276.4" y="266.3">DATE</text>
<text x="233.9" y="271.1">AM</text>
<text x="259" y="271.1">MP</text>
<text x="279.3" y="271.1">JBT</text>
</g>
<g font-size="2.5">
<text x="25.2" y="171.2">Parts list for TPB-B</text>
<text x="26.5" y="176.1">Item</text>
<text x="37.6" y="176.1">Part</text>
<text x="48.7" y="175.7">Quantity</text>
<text x="64.6" y="175.7">Part description</text>
<text x="115.4" y="175.7">Length</text>
<text x="135.2" y="176.1">Material</text>
<text x="155.2" y="176.1">Weight</text>
<text x="28.6" y="181.2">01</text>
<text x="35.9" y="181.2">TPB-B-1</text>
<text x="54.4" y="181.2">1</text>
<text x="64.6" y="181.2">Plate 220x200x10mm</text>
<text x="115.4" y="181.2">N/A</text>
<text x="135.2" y="181.2">S275J0</text>
<text x="155.2" y="181.2">3.45 kg</text>
<text x="28.6" y="186.2">02</text>
<text x="28.6" y="191.2">03</text>
<text x="35.9" y="186.2">TPB-B-2</text>
<text x="35.9" y="191.2">TPB-B-4</text>
<text x="54.4" y="186.2">1</text>
<text x="54.4" y="191.2">2</text>
<text x="64.6" y="186.2">PFC 200x90x30</text>
<text x="64.6" y="191.2">Plate 160x50x5mm</text>
<text x="115.4" y="186.2">100mm</text>
<text x="115.4" y="191.2">N/A</text>
<text x="135.2" y="186.2">S275J0</text>
<text x="135.2" y="191.2">S275J0</text>
<text x="155.2" y="186.2">3.00 kg</text>
<text x="155.2" y="191.2">0.31 kg</text>
<text x="260.3" y="186.3">Parts list for TPL-A</text>
<text x="261.6" y="191.2">Item</text>
<text x="272.7" y="191.2">Part</text>
<text x="283.8" y="190.8">Quantity</text>
<text x="299.7" y="190.8">Part description</text>
<text x="350.5" y="190.8">Length</text>
<text x="370.3" y="191.2">Material</text>
<text x="390.3" y="191.2">Weight</text>
<text x="28.6" y="196.2">04</text>
<text x="35.9" y="196.2">TPB-B-5</text>
<text x="54.4" y="196.2">1</text>
<text x="64.6" y="196.2">Plate 190x180x10mm</text>
<text x="115.4" y="196.2">N/A</text>
<text x="135.2" y="196.2">S275J0</text>
<text x="155.2" y="196.2">2.70 kg</text>
<text x="263.8" y="196.3">01</text>
<text x="271" y="196.3">TPL-A</text>
<text x="289.5" y="196.3">1</text>
<text x="299.7" y="196.3">EA100x100x10</text>
<text x="350.5" y="196.3">150mm</text>
<text x="370.3" y="196.3">S275J0</text>
<text x="390.3" y="196.3">2.25 kg</text>
<text x="28.6" y="201.2">05</text>
<text x="36.3" y="201.2">STUDS</text>
<text x="54.4" y="201.2">4</text>
<text x="64.6" y="201.1">M12 STUDDING</text>
<text x="115.4" y="201.2">450mm</text>
<text x="135.2" y="201.2">GRADE 8.8</text>
<text x="155.2" y="201.1">0.39 kg</text>
<text x="263.8" y="201.3">02</text>
<text x="271" y="201.3">BOLT</text>
<text x="289.5" y="201.3">2</text>
<text x="299.7" y="201.3">M12 55mm LONG SET BOLT</text>
<text x="350.5" y="201.3">55mm</text>
<text x="370.3" y="201.3">GRADE 8.8</text>
<text x="390.3" y="201.3">-</text>
<text x="28.6" y="206.2">06</text>
<text x="36.3" y="206.2">BOLT</text>
<text x="54.4" y="206.2">4</text>
<text x="64.6" y="206.1">M12 45mm LONG (2D+6)</text>
<text x="115.4" y="206.2">45mm</text>
<text x="135.2" y="206.2">GRADE 8.8</text>
<text x="155.2" y="206.2">-</text>
<text x="263.8" y="206.3">03</text>
<text x="271" y="206.3">U-BOLT</text>
<text x="289.5" y="206.3">1</text>
<text x="299.7" y="206.3">M12 U-BOLT FOR CHS 76.1mm</text>
<text x="350.5" y="206.3">N/A</text>
<text x="370.3" y="206.3">GRADE 8.8</text>
<text x="390.3" y="206.2">-</text>
<text x="28.6" y="211.2">07</text>
<text x="36.3" y="211.2">U-BOLT</text>
<text x="54.4" y="211.2">2</text>
<text x="64.6" y="211.1">M12 U-BOLT FOR CHS 76.1</text>
<text x="115.4" y="211.2">N/A</text>
<text x="135.2" y="211.2">GRADE 8.8</text>
<text x="155.2" y="211.2">-</text>
<text x="372.6" y="211.2">Total Weight:</text>
<text x="390.3" y="211.2">2.25 kg</text>
<text x="137.5" y="216.2">Total Weight:</text>
<text x="155.2" y="216.2">11.33 kg</text>
<text x="194.7" y="262">01</text>
<text x="227.5" y="262">FIRST ISSUE</text>
<text x="193.3" y="266.2">REV</text>
<text x="232.6" y="266.2">REV</text>
<text x="192" y="275">WHEN PRINTED AT A3</text>
<text x="194.2" y="272">SCALE AS SHOWN</text>
<text x="193.3" y="280.3">ALL DIMENSIONS IN mm UNLESS OTHERWISE STATED.</text>
<text x="193.2" y="286.3">OTHER RELEVANT DRAWINGS.</text>
<text x="193.3" y="283.3">THIS DRAWING TO BE READ IN CONJUNCTION WITH</text>
</g>
<g font-size="2.1">
<text x="340.6" y="16.1">VARIABLE - SEE PARTS LIST</text>
<text x="122.6" y="23.9">220</text>
<text x="107.2" y="28.7">60</text>
<text x="122.5" y="28.7">100</text>
<text x="151.8" y="28.8" transform="rotate(-21 151.8 28.8)">TO ALL</text>
<text x="153" y="25.7" transform="rotate(-21 153 25.7)">R5</text>
<text x="212.6" y="24.5">180</text>
<text x="238.6" y="29.6" transform="rotate(-21 238.6 29.6)">TO ALL</text>
<text x="239.8" y="26.4" transform="rotate(-21 239.8 26.4)">R5</text>
<text x="313.2" y="26.8" transform="rotate(-90 313.2 26.8)">=</text>
<text x="327.7" y="30">1No Ø14 HOLE</text>
<text x="151.2" y="31.8" transform="rotate(-21 151.2 31.8)">CORNERS</text>
<text x="199.7" y="30.2">45</text>
<text x="213.4" y="30.2">91</text>
<text x="238" y="32.5" transform="rotate(-21 238 32.5)">CORNERS</text>
<text x="309.4" y="30.6" transform="rotate(-90 309.4 30.6)">=</text>
<text x="324.2" y="36">30</text>
<text x="238.4" y="37.6">8No Ø14 HOLES</text>
<text x="20.5" y="42.6" transform="rotate(-90 20.5 42.6)">10</text>
<text x="151.9" y="43.9">4No Ø14 HOLES</text>
<text x="20.5" y="57.2" transform="rotate(-90 20.5 57.2)">90</text>
<text x="79.4" y="56">5</text>
<text x="92.1" y="55.6" transform="rotate(-90 92.1 55.6)">200</text>
<text x="96.9" y="55.6" transform="rotate(-90 96.9 55.6)">150</text>
<text x="185.4" y="56.1" transform="rotate(-90 185.4 56.1)">190</text>
<text x="191.5" y="56.1" transform="rotate(-90 191.5 56.1)">140</text>
<text x="239.9" y="55.4" transform="rotate(-90 239.9 55.4)">50</text>
<text x="239.9" y="64.9" transform="rotate(-90 239.9 64.9)">70</text>
<text x="395.6" y="63.5" transform="rotate(-90 395.6 63.5)">VARIABLE - SEE PARTS LIST</text>
<text x="20.7" y="71.9">10</text>
<text x="45.9" y="71.9">200</text>
<text x="72.1" y="71.9">10</text>
<text x="191.5" y="71.9" transform="rotate(-90 191.5 71.9)">25</text>
<text x="96.9" y="72.5" transform="rotate(-90 96.9 72.5)">25</text>
<text x="197.7" y="76.3">25</text>
<text x="212.6" y="76.3">130</text>
<text x="45.9" y="85">220</text>
<text x="337.9" y="86.9">150</text>
<text x="338.7" y="93.5">EA 100x100x10</text>
<text x="20.5" y="98.9" transform="rotate(-90 20.5 98.9)">50</text>
<text x="129.1" y="96.3">PFC 200x90x30</text>
<text x="318" y="101.5" transform="rotate(-90 318 101.5)">60</text>
<text x="358.7" y="97.9">2No Ø14 HOLES</text>
<text x="409.9" y="101" transform="rotate(-90 409.9 101)">10cm</text>
<text x="174" y="107">TO BE USED AS A</text>
<text x="207" y="105.3">160</text>
<text x="230.3" y="106.4" transform="rotate(-21 230.3 106.4)">TO ALL</text>
<text x="231.4" y="103.3" transform="rotate(-21 231.4 103.3)">R5</text>
<text x="313.3" y="106.2" transform="rotate(-90 313.3 106.2)">100</text>
<text x="93.2" y="108.7" transform="rotate(-90 93.2 108.7)">100</text>
<text x="99.6" y="108" transform="rotate(-90 99.6 108)">50</text>
<text x="151" y="112.2">4No Ø14 HOLES</text>
<text x="173.9" y="109.6">BACKING PLATE</text>
<text x="229.7" y="109.4" transform="rotate(-21 229.7 109.4)">CORNERS</text>
<text x="409.9" y="109.6" transform="rotate(-90 409.9 109.6)">9cm</text>
<text x="14.2" y="114.4" transform="rotate(-90 14.2 114.4)">200</text>
<text x="20.5" y="114.5" transform="rotate(-90 20.5 114.5)">100</text>
<text x="75.6" y="118.5">TPB-B-2</text>
<text x="99.7" y="115.5" transform="rotate(-90 99.7 115.5)">25</text>
<text x="187.5" y="117.6" transform="rotate(-90 187.5 117.6)">50</text>
<text x="326" y="117.6">25</text>
<text x="337.9" y="117.6">100</text>
<text x="409.9" y="119.5" transform="rotate(-90 409.9 119.5)">8cm</text>
<text x="106.7" y="122.3">35</text>
<text x="122.5" y="122.3">130</text>
<text x="184.8" y="125.5">30</text>
<text x="207" y="125.5">100</text>
<text x="227.4" y="120.1" transform="rotate(-90 227.4 120.1)">25</text>
<text x="370.8" y="125.1">100</text>
<text x="20.5" y="128.9" transform="rotate(-90 20.5 128.9)">50</text>
<text x="79.4" y="129.7">5</text>
<text x="122.6" y="128">200</text>
<text x="208.3" y="132">SLOTTED HOLES</text>
<text x="208.4" y="129.4">2No Ø14</text>
<text x="409.9" y="129.3" transform="rotate(-90 409.9 129.3)">7cm</text>
<text x="75.6" y="136.2">TPB-B-1</text>
<text x="318" y="136.3" transform="rotate(-90 318 136.3)">50</text>
<text x="313.3" y="141.9" transform="rotate(-90 313.3 141.9)">100</text>
<text x="386.1" y="141.9" transform="rotate(-90 386.1 141.9)">100</text>
<text x="409.9" y="139.1" transform="rotate(-90 409.9 139.1)">6cm</text>
<text x="356.2" y="146.5">2No Ø14 HOLES</text>
<text x="409.9" y="148.9" transform="rotate(-90 409.9 148.9)">5cm</text>
<text x="326.5" y="153.4">30</text>
<text x="338.7" y="153.4">91</text>
<text x="409.9" y="158.6" transform="rotate(-90 409.9 158.6)">4cm</text>
<text x="198.8" y="167.3" transform="rotate(36 198.8 167.3)">R7</text>
<text x="206.8" y="163.9">10</text>
<text x="215.4" y="169.5" transform="rotate(-30 215.4 169.5)">R7</text>
<text x="409.9" y="168.6" transform="rotate(-90 409.9 168.6)">3cm</text>
<text x="409.9" y="178.3" transform="rotate(-90 409.9 178.3)">2cm</text>
<text x="206.8" y="181.2">24</text>
<text x="409.9" y="188.3" transform="rotate(-90 409.9 188.3)">1cm</text>
<text x="409.9" y="198" transform="rotate(-90 409.9 198)">0cm</text>
<text x="287.3" y="243.9">TITLE</text>
<text x="351.2" y="243.9">SITE ADDRESS</text>
<text x="271.7" y="261.9">TT</text>
<text x="276.1" y="261.9">24/06/19</text>
<text x="220.8" y="271.1">DRAWN</text>
<text x="243.5" y="271.1">CHECKED</text>
<text x="265.9" y="271.1">APPROVED</text>
<text x="265.9" y="275.9">DATE</text>
<text x="273.2" y="275.9">24/06/19</text>
<text x="220.9" y="276">DATE</text>
<text x="228.3" y="276">24/06/19</text>
<text x="243.6" y="276.1">DATE</text>
<text x="251" y="276.1">24/06/19</text>
<text x="352.1" y="281.6">ARQIVA REF.</text>
<text x="384.8" y="281.6">DRG No.</text>
<text x="397.5" y="281.6">REV</text>
</g>
</svg>
